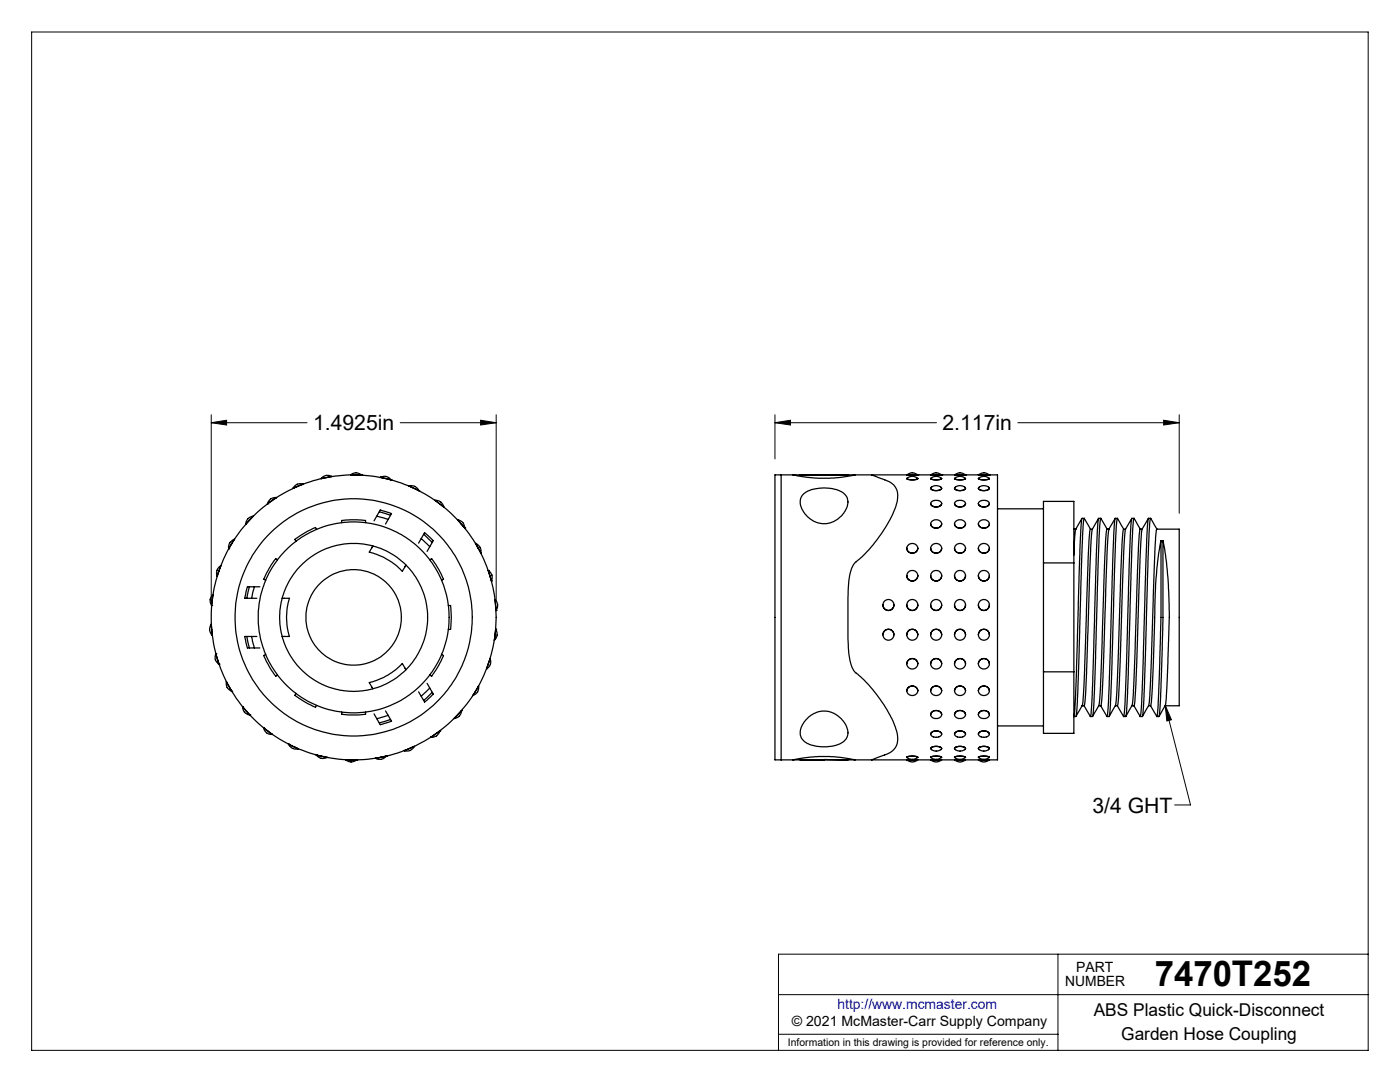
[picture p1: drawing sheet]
<svg xmlns="http://www.w3.org/2000/svg" width="279mm" height="216mm" viewBox="0 0 279 216" stroke-linecap="round" stroke-linejoin="round" font-family="sans-serif">
<g fill="none" stroke="#000" stroke-width=".2">
<path d="M6.3 6.4h266.7v203.2h-266.7zM42.2 84.3l3-.4v.9zM42.2 82.8v37.2M42.2 84.3h19.1M79.9 84.3h19.1M95.9 83.9l3.1 .4-3.1 .5zM99 82.8v37.2M154.7 84.3l3.1-.4v.9zM154.7 84.3h32.2M154.7 82.8v8.8M203.1 84.3h32.2M232.2 83.9l3.1 .4-3.1 .5z"/>
<path d="M235.3 82.8v19.6M232.6 140.8l5 19.8h-3.2M232.6 140.8l1.2 2.8-.9 .3zM155.4 198.5h117.6M211.1 190.4v19.2M273 190.4h-117.6v19.2M155.4 206.4h55.7"/>
</g>
<g fill="#000">
<path d="M232.6 140.8l1.2 2.8-.9 .3z"/>
<path d="M42.2 84.3l3-.4v.9zM95.9 83.9l3.1 .4-3.1 .5zM154.7 84.3l3.1-.4v.9zM232.2 83.9l3.1 .4-3.1 .5z"/>
</g>
<g fill="none" stroke="#000" stroke-width=".25">
<path d="M55.2 99.3a1.6 1.6 0 0 0-1.8 1.2M55.2 99.3l-1.8 1.2M55.2 99.3h.1M58.5 97.4v.1M60.5 96.6a1.63 1.63 0 0 0-2 .8M60.5 96.6l-2 .8M60.5 96.6h.1M64.1 95.5h.1M66.2 95.1a1.62 1.62 0 0 0-2.1 .4M66.2 95.1l-2.1 .4M66.2 95.1h.1M70 94.8a1.58 1.58 0 0 1 2.2 0"/>
<path d="M70 94.8h.1M70 94.8h2.2M72.2 94.8h.1M75.9 95.2h.1M75.9 95.2a1.57 1.57 0 0 1 2.1 .5M75.9 95.2l2.1 .5M78 95.7h.1M81.6 97a1.6 1.6 0 0 1 2 .9M81.6 97h.1M81.6 97l2 .9M83.6 97.9h.1M86.8 99.8h.1"/>
<path d="M86.8 99.8a1.59 1.59 0 0 1 1.7 1.3M86.8 99.8l1.7 1.3M155.9 94.8v56.8M158.3 94.8l2 .3 2.9 .3 4-.1 3.4-.5M159.7 94.8l4.8 .1 4.7-.1M160.3 98.7a7.2 7.2 0 0 1 5.9-1.2 3.5 3.5 0 0 1 2.9 2 4.2 4.2 0 0 1-2.4 4.4 4.7 4.7 0 0 1-7-4l.2-.7zM174 94.8l.9 .3a8.4 8.4 0 0 1 3.7 2 4.5 4.5 0 0 1 .1 4.1 30.2 30.2 0 0 1-8.3 11.4l-.1 .1a13.5 13.5 0 0 0-1.1 6.6v3.4a39 39 0 0 0 .7 10l.1 .5a3.6 3.6 0 0 0 1.5 1.6 25.9 25.9 0 0 1 7.5 11.3 3.4 3.4 0 0 1-2.9 4.7l-2.1 .8M181 95.5l.3-.3 .7-.2 .6 .1 .6 .4M181 94.8l1-.5 .5 .1 .7 .4M181 94.8h-26.3v56.8h44.4v-56.8h-1.7M181 95.5l.6 .2h.9l.7-.2M181 94.8h2.2"/>
<path d="M181 95.5l.8 .2h.9l.5-.2M181 94.8h.1M183.2 94.8h.1M183.2 94.8h2.5M185.7 97.4l.2-.2a1.45 1.45 0 0 1 2 .2M185.7 95.5l.3-.3 .8-.2 .6 .1 .5 .4M185.7 94.8l1.1-.5 .5 .1 .6 .4M185.7 94.8h2.2M185.7 95.5l.7 .2h.9l.6-.2M185.7 97.4a1.53 1.53 0 0 0 2.2 0M185.7 97.4l.4 .4 .6 .1 .8-.1 .4-.4M185.7 95.5l.9 .2h.8l.5-.2"/>
<path d="M185.7 94.8h.1M187.9 94.8h.1M187.9 94.8h2.6M190.5 97.4l.2-.2a1.45 1.45 0 0 1 2 .2M190.5 95.5l.3-.3 .7-.2 .7 .1 .5 .4M190.5 94.8l1-.5 .5 .1 .7 .4M190.5 94.8h2.2M190.5 95.5l.6 .2h1l.6-.2M190.5 97.4a1.53 1.53 0 0 0 2.2 0M190.5 97.4l.4 .4 .6 .1 .8-.1 .4-.4M190.5 95.5l.8 .2h.9l.5-.2M190.5 94.8h.1"/>
<path d="M192.7 94.8h.1M192.7 94.8h2.6M195.3 97.4l.2-.2a1.45 1.45 0 0 1 1.9 .2M195.3 95.5l.2-.3 .8-.2 .6 .1 .5 .4M195.3 94.8l1-.5 .5 .1 .6 .4M195.3 94.8h2.1M195.3 95.5l.6 .2h.9l.6-.2M195.3 97.4a1.53 1.53 0 0 0 2.1 0M195.3 97.4l.4 .4 .5 .1 .9-.1 .3-.4M195.3 95.5l.8 .2h.9l.4-.2M195.3 94.8h.1M197.4 94.8h.1"/>
<path d="M42.5 118.6a1.68 1.68 0 0 0-.3 2.2M42.5 118.6l-.3 2.2M42.5 118.6h.1M43.3 115h.1M44.1 112.9a1.65 1.65 0 0 0-.8 2.1M44.1 112.9l-.8 2.1M44.1 112.9h.1M45.6 109.5h.1M46.8 107.6a1.7 1.7 0 0 0-1.2 1.9M46.8 107.6l-1.2 1.9M46.8 107.6h.1M49 104.6h.1"/>
<path d="M49.8 117.1l-.6 2.3M50.5 103a1.57 1.57 0 0 0-1.5 1.6M50.5 103l-1.5 1.6M50.5 103h.1M50.8 117.1l-.6 2.3M51.9 117.1h-2.5l-.1 .3-.4 2h2.4M53.4 100.5h.1M55.4 111.7l-.4-.2-1.3 2-1.1 2.1 .4 .2M56.3 119.4h1.4a13.1 13.1 0 0 0 0 7.6h-1.4M63.2 105.6l-.2-.3-1.6 .7-2.6 1.6 .3 .4M68.2 104.3v-.4l1.7-.2 3.1 .2v.4M74.4 108.9l-.7 1.3a14 14 0 0 1 6.6 3.8l.7-1.3"/>
<path d="M74.6 103.9l1.3-2.1h.3l1.9 .7-1.2 2.1M75.2 103l2.3 .6M75.7 102.1l2.2 .7M83.5 108.4l1.2-2.1 1.1 .9 .7 .7-1.3 2.1M84.1 107.5l1.7 1.6M84.5 106.6l1.8 1.6M85.8 111.7l.3-.2 1.5 2.2 .9 1.9-.4 .2M88.5 101.1v.1M91.3 103.7a1.63 1.63 0 0 1 1.4 1.7M91.3 103.7h.1M91.3 103.7l1.4 1.7M92.7 105.4h.1"/>
<path d="M94.9 108.4h.1M94.9 108.4a1.68 1.68 0 0 1 1.1 1.9M94.9 108.4l1.1 1.9M96 110.3v.1M97.4 113.8a1.56 1.56 0 0 1 .7 2.1M97.4 113.8h.1M97.4 113.8l.7 2.1M98.1 115.9h.1M98.8 119.6h.1M98.8 119.6a1.68 1.68 0 0 1 .2 2.2M98.8 119.6l.2 2.2M181 114.9a1.09 1.09 0 0 0 1.1 1 1.09 1.09 0 0 0 1.1-1"/>
<path d="M181 109.4a1.1 1.1 0 0 0 1.1 1 1.1 1.1 0 0 0 1.1-1M181 114.9a1.1 1.1 0 0 1 1.1-1.1 1.1 1.1 0 0 1 1.1 1.1M181 109.4a1.1 1.1 0 0 0 1.1 .9 1.1 1.1 0 0 0 1.1-.9M181 109.4a1.1 1.1 0 0 1 1.1-1 1.1 1.1 0 0 1 1.1 1M185.7 100.5l.1-.2a1.29 1.29 0 0 1 2.1 .2M185.7 100.5a1.22 1.22 0 0 0 1.1 .6 1.22 1.22 0 0 0 1.1-.6M185.7 104.5a1.13 1.13 0 0 0 1.1 .9 1.13 1.13 0 0 0 1.1-.9M185.7 109.4a1.1 1.1 0 0 0 1.1 1 1.1 1.1 0 0 0 1.1-1M185.7 114.9a1.09 1.09 0 0 0 1.1 1 1.09 1.09 0 0 0 1.1-1M185.7 114.9a1.1 1.1 0 0 1 1.1-1.1 1.1 1.1 0 0 1 1.1 1.1M185.7 109.4a1.1 1.1 0 0 0 1.1 .9 1.1 1.1 0 0 0 1.1-.9M185.7 109.4a1.1 1.1 0 0 1 1.1-1 1.1 1.1 0 0 1 1.1 1"/>
<path d="M185.7 104.5a1.15 1.15 0 0 1 1.1-.8 1.15 1.15 0 0 1 1.1 .8M185.7 100.5a1.23 1.23 0 0 0 2.2 0M190.5 100.5l.1-.2a1.29 1.29 0 0 1 2.1 .2M190.5 100.5a1.22 1.22 0 0 0 1.1 .6 1.22 1.22 0 0 0 1.1-.6M190.5 104.5a1.13 1.13 0 0 0 1.1 .9 1.13 1.13 0 0 0 1.1-.9M190.5 109.4a1.1 1.1 0 0 0 1.1 1 1.1 1.1 0 0 0 1.1-1M190.5 114.9a1.09 1.09 0 0 0 1.1 1 1.09 1.09 0 0 0 1.1-1M190.5 114.9a1.1 1.1 0 0 1 1.1-1.1 1.1 1.1 0 0 1 1.1 1.1M190.5 109.4a1.1 1.1 0 0 0 1.1 .9 1.1 1.1 0 0 0 1.1-.9M190.5 109.4a1.1 1.1 0 0 1 1.1-1 1.1 1.1 0 0 1 1.1 1M190.5 104.5a1.15 1.15 0 0 1 1.1-.8 1.15 1.15 0 0 1 1.1 .8M190.5 100.5a1.23 1.23 0 0 0 2.2 0"/>
<path d="M195.3 100.5v-.2a1.29 1.29 0 0 1 2.1 .2M195.3 100.5a1.22 1.22 0 0 0 1.1 .6 1.22 1.22 0 0 0 1-.6M195.3 104.5a1.13 1.13 0 0 0 1.1 .9 1.13 1.13 0 0 0 1-.9M195.3 109.4a1.1 1.1 0 0 0 1.1 1 1.1 1.1 0 0 0 1-1M195.3 114.9a1.09 1.09 0 0 0 1.1 1 1.09 1.09 0 0 0 1-1M195.3 114.9a1.1 1.1 0 0 1 1.1-1.1 1.1 1.1 0 0 1 1 1.1M195.3 109.4a1.1 1.1 0 0 0 1.1 .9 1.1 1.1 0 0 0 1-.9M195.3 109.4a1.1 1.1 0 0 1 1.1-1 1.1 1.1 0 0 1 1 1M195.3 104.5a1.15 1.15 0 0 1 1.1-.8 1.15 1.15 0 0 1 1 .8M195.3 100.5a1.23 1.23 0 0 0 2.1 0M199.1 101.5h9.1M208.2 112.3v21.8"/>
<path d="M208.2 112.3v-12.3h6.1v12.3M208.2 112.3h6.1M214.3 105.6h.1M214.3 112.3v21.8M214.3 105.6h.4M214.7 105.6l-.2 1.4-.2 3.8M215.9 103.4l-1.2 2.2M216.4 103.4h-.3a.38 .38 0 0 0-.3 .6l-.3 5.6-.7 26.4-.3 5.5-.2 1.5h.4l.1-.2 .2-2.7 .9-29.5 .2-5.6 .3-1.6 1.2 2.2M217.6 105.6l-.2 1.5-.2 4-1.1 28.8-.1 .9-1.3 2.1M217.6 105.6h.4M218 105.6l-.2 1.9-.3 5.2-.8 24.9-.3 3.2M219.3 103.4l-1.3 2.2"/>
<path d="M219.7 103.4h-.2a.38 .38 0 0 0-.4 .6l-.3 7.5-.7 24.5-.5 7-1.2-2.2M220.9 105.6l-.2 .9-.2 4.6-1 28.2-.2 1.5-1.2 2.1M220.9 105.6h.4M220.9 105.6l-1.3-2.2-.3 4.2-.8 26.9-.3 8a.42 .42 0 0 1-.6 .5M222.6 103.4h.4M222.6 103.4l-1.3 2.2-.2 1.4-1 28.1-.2 4.1-.2 1.6M222.6 103.4l-.2 1.6-.3 5.6-.8 28.8-.4 3.6-1.2-2.2M224.3 105.6l-1.3-2.2-.4 4.9-.7 25.2-.4 9a.43 .43 0 0 1-.1 .4 .43 .43 0 0 1-.5 .1M224.6 105.6h-.4v.2l-.3 2.8-1.1 31.1-.2 1-1.2 2.2M225.9 103.4h.4M225.9 103.4l-1.3 2.2-.2 1.4-1 28.9-.2 3.8-.2 1.1M225.9 103.4l-.2 1.6-.3 5.6-.8 27-.2 4.1-.2 1.3-1.2-2.2"/>
<path d="M227.5 105.6l-.3 3.7-1.1 30-.1 1.4-1.3 2.2M227.5 105.6h.5M227.6 105.6l-1.3-2.2-.5 6.7-.6 24.4-.4 8a.43 .43 0 0 1-.1 .4 .43 .43 0 0 1-.5 .1M229.2 103.4h.4M229.2 103.4l-1.3 2.2-.1 .8-1.1 29.5-.2 3.8-.2 1.1M229.2 103.4l-.4 4.2-.8 30-.2 4.1-.3 1.3-1.2-2.2M230.9 105.6l-1.3-2.2-.4 6.7-.8 26.3-.3 6.1a.43 .43 0 0 1-.1 .4 .43 .43 0 0 1-.5 .1M231.7 107.9v15.4l-.5 15.1-.1 3.3-.2 1.3-1.3-2.2M231.7 107.9l-.6 3.5-.5 5.5-.6 19.7-.2 3.4-.2 .8M231.7 107.9h.4M232.1 107.9l.5 2.9 .5 4.4 .3 8.1-.7 16.8-.1 .6-1.3 2.2M232.1 107.9v16l-.4 13.3-.3 5.5-.1 .3h-.4"/>
<path d="M42.2 124.6a1.68 1.68 0 0 0 .1 2.2M42.2 124.6l.1 2.2M42.2 124.6h.1M42.2 120.8h.1M42.3 126.8h.1M43.1 130.5a1.56 1.56 0 0 0 .6 2M43.1 130.5h.1M43.1 130.5l.6 2M43.7 132.5h.1M45.2 136a1.56 1.56 0 0 0 1 1.9M45.2 136l1 1.9M45.2 136h.1"/>
<path d="M46.2 137.9h.1M49.2 127l.6 2.3M50.2 127l.6 2.3M51.3 127h-2.4l.4 2 .1 .3h2.5M53 130.6l-.4 .2 1.3 2.4 1.1 1.7 .4-.2M59.1 138.4l-.3 .3 2.6 1.7 1.6 .7 .2-.3M81 133.6l-.7-1.2a13.2 13.2 0 0 1-6.6 3.8l.7 1.2M85.2 136.3l1.3 2.2-.5 .4-1.3 1.2-1.2-2.1M85.8 137.3l-1.7 1.6M86.3 138.1l-1.8 1.7M88.1 130.6l.4 .2-.9 1.8-1.5 2.3-.3-.2M89.5 120.8h.4l.2 2-.2 2.8h-.4"/>
<path d="M94.4 138.7v.1M95.5 136.9a1.59 1.59 0 0 1-1.1 1.9M95.5 136.9l-1.1 1.9M95.5 136.9h.1M97.1 133.5h.1M97.8 131.4h.1M97.8 131.4a1.69 1.69 0 0 1-.7 2.1M97.8 131.4l-.7 2.1M98.6 127.7h.1M98.9 125.6h.1M98.9 125.6a1.68 1.68 0 0 1-.2 2.1M98.9 125.6l-.2 2.1"/>
<path d="M99 121.8h.1M176.2 120.7a1.09 1.09 0 0 0 1.1 1.1 1.09 1.09 0 0 0 1.1-1.1M176.2 120.7a1.09 1.09 0 0 1 1.1-1.1 1.09 1.09 0 0 1 1.1 1.1M176.2 126.6a1.09 1.09 0 0 0 1.1 1.1 1.09 1.09 0 0 0 1.1-1.1M176.2 126.6a1.09 1.09 0 0 1 1.1-1 1.09 1.09 0 0 1 1.1 1M181 120.7a1.09 1.09 0 0 0 1.1 1.1 1.09 1.09 0 0 0 1.1-1.1M181 120.7a1.09 1.09 0 0 1 1.1-1.1 1.09 1.09 0 0 1 1.1 1.1M181 126.6a1.09 1.09 0 0 0 1.1 1.1 1.09 1.09 0 0 0 1.1-1.1M181 126.6a1.09 1.09 0 0 1 1.1-1 1.09 1.09 0 0 1 1.1 1M181 137.8a1.1 1.1 0 0 1 1.1-.9 1.1 1.1 0 0 1 1.1 .9M181 132.4a1.1 1.1 0 0 1 1.1-1 1.1 1.1 0 0 1 1.1 1M181 132.4a1.09 1.09 0 0 0 1.1 1.1 1.09 1.09 0 0 0 1.1-1.1"/>
<path d="M181 137.8a1.1 1.1 0 0 0 1.1 1 1.1 1.1 0 0 0 1.1-1M181 137.8a1.11 1.11 0 0 1 1.1-.9 1.11 1.11 0 0 1 1.1 .9M185.7 120.7a1.09 1.09 0 0 0 1.1 1.1 1.09 1.09 0 0 0 1.1-1.1M185.7 120.7a1.09 1.09 0 0 1 1.1-1.1 1.09 1.09 0 0 1 1.1 1.1M185.7 126.6a1.09 1.09 0 0 0 1.1 1.1 1.09 1.09 0 0 0 1.1-1.1M185.7 126.6a1.09 1.09 0 0 1 1.1-1 1.09 1.09 0 0 1 1.1 1M185.7 132.4a1.1 1.1 0 0 1 1.1-1 1.1 1.1 0 0 1 1.1 1M185.7 137.8a1.1 1.1 0 0 1 1.1-.9 1.1 1.1 0 0 1 1.1 .9M185.7 132.4a1.09 1.09 0 0 0 1.1 1.1 1.09 1.09 0 0 0 1.1-1.1M185.7 137.8a1.1 1.1 0 0 0 1.1 1 1.1 1.1 0 0 0 1.1-1M185.7 137.8a1.11 1.11 0 0 1 1.1-.9 1.11 1.11 0 0 1 1.1 .9M190.5 120.7a1.09 1.09 0 0 0 1.1 1.1 1.09 1.09 0 0 0 1.1-1.1"/>
<path d="M190.5 120.7a1.09 1.09 0 0 1 1.1-1.1 1.09 1.09 0 0 1 1.1 1.1M190.5 126.6a1.09 1.09 0 0 0 1.1 1.1 1.09 1.09 0 0 0 1.1-1.1M190.5 126.6a1.09 1.09 0 0 1 1.1-1 1.09 1.09 0 0 1 1.1 1M190.5 132.4a1.1 1.1 0 0 1 1.1-1 1.1 1.1 0 0 1 1.1 1M190.5 137.8a1.1 1.1 0 0 1 1.1-.9 1.1 1.1 0 0 1 1.1 .9M190.5 132.4a1.09 1.09 0 0 0 1.1 1.1 1.09 1.09 0 0 0 1.1-1.1M190.5 137.8a1.1 1.1 0 0 0 1.1 1 1.1 1.1 0 0 0 1.1-1M190.5 137.8a1.11 1.11 0 0 1 1.1-.9 1.11 1.11 0 0 1 1.1 .9M195.3 120.7a1.09 1.09 0 0 0 1.1 1.1 1.09 1.09 0 0 0 1-1.1M195.3 120.7a1.09 1.09 0 0 1 1.1-1.1 1.09 1.09 0 0 1 1 1.1M195.3 126.6a1.09 1.09 0 0 0 1.1 1.1 1.09 1.09 0 0 0 1-1.1M195.3 126.6a1.09 1.09 0 0 1 1.1-1 1.09 1.09 0 0 1 1 1"/>
<path d="M195.3 132.4a1.1 1.1 0 0 1 1.1-1 1.1 1.1 0 0 1 1 1M195.3 137.8a1.1 1.1 0 0 1 1.1-.9 1.1 1.1 0 0 1 1 .9M195.3 132.4a1.09 1.09 0 0 0 1.1 1.1 1.09 1.09 0 0 0 1-1.1M195.3 137.8a1.1 1.1 0 0 0 1.1 1 1.1 1.1 0 0 0 1-1M195.3 137.8a1.11 1.11 0 0 1 1.1-.9 1.11 1.11 0 0 1 1 .9M208.2 134.1v12.2h6.1v-12.2M208.2 134.1h6.1M48.4 141h.1M48.4 141a1.57 1.57 0 0 0 1.4 1.7M48.4 141l1.4 1.7M49.8 142.7h.1M52.6 145.2h.1"/>
<path d="M52.6 145.2a1.59 1.59 0 0 0 1.7 1.3M52.6 145.2l1.7 1.3M54.3 146.5h.1M57.6 148.5a1.67 1.67 0 0 0 1.9 .9M57.6 148.5h.1M57.6 148.5l1.9 .9M59.5 149.4h.1M63.1 150.6a1.63 1.63 0 0 0 2.2 .5M63.1 150.6h.1M63.1 150.6l2.2 .5M65.3 151.1h.1M68.2 142.1v.4l1.4 .2 3.4-.2v-.4"/>
<path d="M69 151.6h.1M69 151.6a1.62 1.62 0 0 0 2.2 0M69 151.6h2.2M71.2 151.6h.1M74.9 151.3h.1M76.9 141.9l1.2 2-1.7 .6-.5 .1-1.3-2.1M77.1 150.9a1.61 1.61 0 0 1-2.2 .4M77.1 150.9h.1M77.1 150.9l-2.2 .4M77.5 142.7l-2.3 .7M77.9 143.6l-2.2 .7M80.7 149.8h.1"/>
<path d="M82.7 148.9a1.63 1.63 0 0 1-2 .9M82.7 148.9l-2 .9M82.7 148.9h.1M86 147.1h.1M87.8 145.8h.1M87.8 145.8a1.6 1.6 0 0 1-1.8 1.3M87.8 145.8l-1.8 1.3M90.6 143.4h.1M92.1 141.8h.1M92.1 141.8a1.57 1.57 0 0 1-1.5 1.6M92.1 141.8l-1.5 1.6M158.3 151.6l2-.4 3-.2h3.5l3.8 .6"/>
<path d="M159.7 151.6h.1M161.3 143.1a4.7 4.7 0 0 1 7.5 1.5 2.6 2.6 0 0 1-1.8 4.1 8 8 0 0 1-6.6-.8 2.6 2.6 0 0 1-.1-3.6zM164.5 151.6h4.7M181 151.1l.8 .4 .9-.1 .5-.3M181 151.6l1 .4 .6-.1 .6-.3M181 151.1l.6-.2h.9l.7 .2M181 151.1l.8-.2h.9l.5 .2M181 151.6h2.1M185.7 146.5a1.26 1.26 0 0 0 2.2 0M185.7 149.4l.7 .4 .7 .1a.87 .87 0 0 0 .8-.5M185.7 151.1l.9 .4 .9-.1 .4-.3M185.7 142.6a1.14 1.14 0 0 1 1.1-.8 1.14 1.14 0 0 1 1.1 .8"/>
<path d="M185.7 146.5a1.26 1.26 0 0 1 2.2 0M185.7 149.4a1.53 1.53 0 0 1 2.2 0M185.7 151.1l.6-.2h1l.6 .2M185.7 142.6a1.16 1.16 0 0 0 1.1 .8 1.16 1.16 0 0 0 1.1-.8M185.7 146.5l.5-.5 .6-.2 .7 .2 .4 .5M185.7 149.4l.2-.3 .6-.2 1 .1 .4 .4M185.7 151.1l.9-.2h.9l.4 .2M187.9 151.6h-2.2l1 .4 .7-.1 .5-.3M190.5 146.5a1.26 1.26 0 0 0 2.2 0M190.5 149.4l.7 .4 .6 .1a.87 .87 0 0 0 .9-.5M190.5 151.1l.8 .4 .9-.1 .5-.3M190.5 151.6l1 .4 .7-.1 .5-.3"/>
<path d="M190.5 142.6a1.14 1.14 0 0 1 1.1-.8 1.14 1.14 0 0 1 1.1 .8M190.5 146.5a1.26 1.26 0 0 1 2.2 0M190.5 149.4a1.53 1.53 0 0 1 2.2 0M190.5 151.1l.6-.2h1l.6 .2M190.5 142.6a1.16 1.16 0 0 0 1.1 .8 1.16 1.16 0 0 0 1.1-.8M190.5 146.5l.4-.5 .6-.2 .8 .2 .4 .5M190.5 149.4l.2-.3 .6-.2 1 .1 .4 .4M190.5 151.1l.8-.2h1l.4 .2M190.5 151.6h2.2M195.3 146.5a1.26 1.26 0 0 0 2.1 0M195.3 149.4l.6 .4 .7 .1a.87 .87 0 0 0 .8-.5M195.3 151.1l.8 .4 .9-.1 .4-.3"/>
<path d="M195.3 151.6h2.1l-.9 .4-.7-.1zM195.3 142.6a1.14 1.14 0 0 1 1.1-.8 1.14 1.14 0 0 1 1 .8M195.3 146.5a1.26 1.26 0 0 1 2.1 0M195.3 149.4a1.53 1.53 0 0 1 2.1 0M195.3 151.1l.6-.2h.9l.6 .2M195.3 142.6a1.16 1.16 0 0 0 1.1 .8 1.16 1.16 0 0 0 1-.8M195.3 146.5l.4-.5 .6-.2 .7 .2 .4 .5M195.3 149.4l.1-.3 .6-.2 1 .1 .4 .4M195.3 151.1l.8-.2h.9l.4 .2M199.1 144.9h9.1M216 140.8h.4M219.3 140.8h.4"/>
<path d="M222.6 140.8h.4M225.9 140.8h.4M229.2 140.8h.4M232.6 140.8h2.7v-35.2h-4.4l-.1 .3-.3 4.1-1.1 29.3-.1 1.4-1.3 2.2"/>
<circle cx="70.6" cy="123.2" r="14.8"/>
<circle cx="70.6" cy="123.2" r="19.1"/>
<circle cx="70.6" cy="123.2" r="23.7"/>
<circle cx="70.6" cy="123.2" r="9.5"/>
<circle cx="70.6" cy="123.2" r="28.4"/>
</g>
<text font-size="7.1" x="230.4" y="196.8">7470T252</text>
<g font-size="4.2">
<text x="62.5" y="85.7">1.4925in</text>
<text x="188.1" y="85.7">2.117in</text>
<text x="218" y="162.2">3/4 GHT</text>
</g>
<g font-size="3.5">
<text x="218.3" y="202.8">ABS Plastic Quick-Disconnect</text>
<text x="223.8" y="207.5">Garden Hose Coupling</text>
</g>
<g font-size="2.8">
<text x="212.6" y="196.8">NUMBER</text>
<text x="214.8" y="194">PART</text>
<text x="158" y="204.8">© 2021 McMaster-Carr Supply Company</text>
</g>
<text font-size="2.8" fill="#00f" x="167.1" y="201.4">http://www.mcmaster.com</text>
<text font-size="2.1" x="157.3" y="208.6">Information in this drawing is provided for reference only.</text>
</svg>
